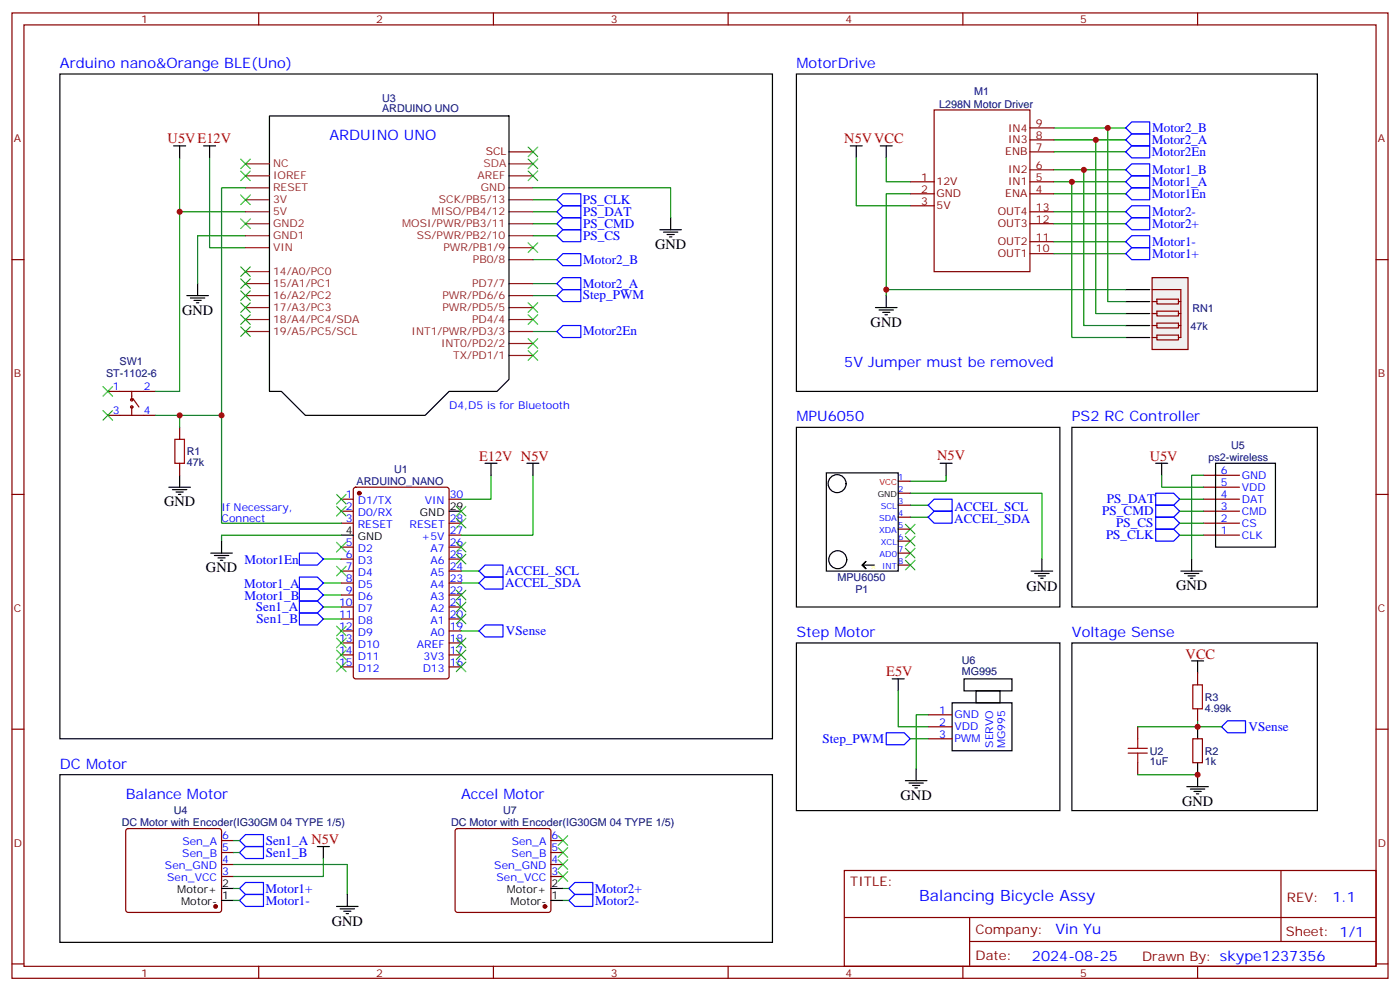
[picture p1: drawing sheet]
<svg xmlns="http://www.w3.org/2000/svg" width="412mm" height="292mm" viewBox="0 0 412 292" stroke-linecap="round" stroke-linejoin="round" font-family="sans-serif">
<g fill="none" stroke="#870000" stroke-width=".35">
<path d="M3.5 3.8h405.4v284.3h-405.4zM7.1 7.3h398.2v277.3h-398.2zM76.2 3.8v3.5M145.3 3.8v3.5M214.5 3.8v3.5M283.6 3.8v3.5M352.8 3.8v3.5M275.2 32.4h28.2v47.6h-28.2zM303.4 37.7h7M268.1 53.6h7.1M268.1 57.1h7.1M303.4 41.2h7"/>
<path d="M303.4 44.7h7M303.4 50h7M303.4 53.6h7M303.4 57.1h7M3.5 76.5h3.6M268.1 60.6h7.1M303.4 71.2h7M303.4 65.9h7M303.4 74.7h7M303.4 62.4h7M405.3 76.5h3.6M354.5 140h10.6"/>
<path d="M3.5 145.6h3.6M354.5 143.5h10.6M354.5 147h10.6M354.5 150.6h10.6M354.5 154.1h10.6M354.5 157.6h10.6M405.3 145.6h3.6M3.5 214.8h3.6M273.4 210.5h7.1M273.4 214.1h7.1M273.4 217.6h7.1M405.3 214.8h3.6"/>
<path d="M248.7 256.4h156.6v28.2h-156.6zM377.3 256.4v20.9M248.7 270.2h156.5M285.6 277.3h119.6M285.6 270.2v14.2M3.5 283.9h3.6M76.2 284.6v3.5M145.3 284.6v3.5M214.5 284.6v3.5M283.6 284.6v3.5M352.8 284.6v3.5M405.3 283.9h3.6"/>
</g>
<g fill="none" stroke="#000" stroke-width=".35">
<path d="M234.6 21.8h153.5v93.5h-153.5zM250.5 43h3.5M252.2 43v3.5M259.3 43h3.5M261.1 43v3.5M257.9 90.6h6.3M258.9 91.3h4.3M260 92h2.1M260.7 92.7h.7M261.1 87.1v3.5M315.7 125.9h72.4v52.9h-72.4zM340.4 136.5h3.6"/>
<path d="M342.2 136.5v3.5M358.1 136.5h17.6v24.6h-17.6zM347.8 168.2h6.4M348.9 168.9h4.2M350 169.6h2.1M350.7 170.3h.7M351 164.7v3.5M234.6 189.4h77.6v49.4h-77.6zM262.8 200h3.5M264.6 200v3.5M284 200h14.1v3.5h-14.1zM280.5 207h17.6v14.1h-17.6z"/>
<path d="M287.5 203.5h7.1v3.5h-7.1zM266.7 229.9h6.3M267.8 230.6h4.2M268.8 231.4h2.1M269.5 232.1h.7M269.9 226.4v3.5"/>
</g>
<g fill="none" stroke="#008700" stroke-width=".35">
<path d="M310.4 37.7h21.2M252.2 46.5v14.1h15.9M261.1 46.5v7.1h7M268.1 57.1h-7v30M310.4 41.2h21.2M310.4 44.7h21.2M310.4 50h21.2M310.4 53.6h21.2M310.4 57.1h21.2M310.4 74.7h21.2M310.4 62.4h21.2M310.4 65.9h21.2"/>
<path d="M310.4 71.2h21.2M342.2 140v3.5h12.3M354.5 140h-3.5v24.7M347.5 147h7M347.5 150.6h7M347.5 154.1h7M347.5 157.6h7M264.6 203.5v10.6h8.8M268.1 217.6h5.3M273.4 210.5h-3.5v15.9"/>
</g>
<path d="M331.6 57.1l1.8-1.8h5.3v3.5h-5.3zM340.4 145.3h5.3l1.8 1.7-1.8 1.8h-5.3zM340.4 148.8h5.3l1.8 1.8-1.8 1.7h-5.3zM340.4 152.3h5.3l1.8 1.8-1.8 1.8h-5.3zM340.4 155.9h5.3l1.8 1.7-1.8 1.8h-5.3zM261.1 215.8h5.2l1.8 1.8-1.8 1.8h-5.2z" fill="none" stroke="#00f" stroke-width=".35"/>
<path d="M339.4 81.8h10.6v21.1h-10.6z" fill="#f0f0f0" stroke="#870000" stroke-width=".35"/>
<g fill="none" stroke="#000" stroke-width=".35">
<path d="M17.6 21.8h209.9v195.8h-209.9zM79.4 34.1h70.5v77.7l-3.5 3.5h-14.1l-7.1 7h-35.2l-7.1-7h-3.5zM51.2 43h3.5M52.9 43v3.5M60 43h3.5M61.7 43v3.5M194.4 67.7h6.3M195.4 68.4h4.3M196.5 69.1h2.1M197.2 69.8h.7M197.6 64.1v3.6M55 87.1h6.4"/>
<path d="M56.1 87.8h4.2M57.1 88.5h2.2M57.9 89.2h.7M58.2 83.5v3.6M331.6 85.3h7.1M331.6 88.8h7.1M331.6 92.4h7.1M331.6 95.9h7.1M331.6 99.4h7.1M52.9 140v3.5M142.9 136.5h3.5M144.6 136.5v3.5"/>
<path d="M155.2 136.5h3.5M157 136.5v3.5M234.6 125.9h77.6v52.9h-77.6zM243.4 139.3h21.2v28.9h-21.2zM276.9 136.5h3.6M278.7 136.5v3.5M49.7 143.5h6.4M50.8 144.2h4.2M51.9 144.9h2.1M52.6 145.6h.7M65.3 159.4v3.5M100.5 157.6h3.6"/>
<path d="M132.3 150.6h3.5M62.1 162.9h6.3M63.1 163.6h4.3M64.2 164.3h2.1M64.9 165h.7M254 166.4l1.1-1-1.1 1 1.1 1.1zM254 166.4h3.5M303.7 168.2h6.4M304.8 168.9h4.2M305.9 169.6h2.1M306.6 170.3h.7M306.9 164.7v3.5"/>
<path d="M315.7 189.4h72.4v49.4h-72.4zM351 194.7h3.5M352.8 194.7v3.5M352.8 214.1v3.5M17.6 228.2h209.9v49.4h-209.9zM349.6 231.7h6.4M350.7 232.4h4.2M351.7 233.1h2.1M352.4 233.8h.7M352.8 224.6v7.1M93.5 249.3h3.5M95.2 249.3v3.6"/>
<path d="M65.3 265.2h3.5M65.3 261.7h3.5M99.1 267h6.4M100.2 267.7h4.2M101.2 268.4h2.2M102 269.1h.7M102.3 263.5v3.5M162.3 265.2h3.5M162.3 261.7h3.5"/>
<circle cx="246.6" cy="142.5" r="2.65"/>
<circle cx="246.8" cy="164.9" r="2.65"/>
</g>
<g fill="none" stroke="#870000" stroke-width=".35">
<path d="M339.4 88.8h1.4M339.4 92.4h1.4M339.4 95.9h1.4M339.4 99.4h1.4M339.4 85.3h8.4v14.1h-.7M340.8 88.1h6.3v1.4h-6.3zM340.8 91.7h6.3v1.4h-6.3zM340.8 95.2h6.3v1.4h-6.3zM340.8 98.7h6.3v1.4h-6.3zM347.1 88.8h.7M347.1 92.4h.7M347.1 95.9h.7"/>
<path d="M31.7 115.3h14.2M38.8 115.3v2.5M38.8 119.9v2.4M39.2 117.4l1.7 2.5M31.7 122.3h14.2M52.9 125.9v3.5M52.9 136.5v3.5M100.5 147h3.6M100.5 150.6h3.6M100.5 154.1h3.6M104.3 143.7l.5-.2h26.8l.6 .4 .1 55.3-.5 .7-27 .1-.7-.5v-55.3zM132.3 147h3.5"/>
<path d="M132.3 154.1h3.5M132.3 157.6h3.5M264.6 141.7h3.5M264.6 145.3h3.5M264.6 148.8h3.5M264.6 152.3h3.5M264.6 155.9h3.5M264.6 159.4h3.5M100.5 161.1h3.6M100.5 164.7h3.6M100.5 168.2h3.6M100.5 171.7h3.6"/>
<path d="M100.5 175.3h3.6M100.5 178.8h3.6M132.3 161.1h3.5M132.3 164.7h3.5M132.3 168.2h3.5M132.3 171.7h3.5M132.3 175.3h3.5M132.3 178.8h3.5M264.6 162.9h3.5M264.6 166.4h3.5M100.5 182.3h3.6M100.5 185.8h3.6"/>
<path d="M100.5 189.4h3.6M100.5 192.9h3.6M100.5 196.4h3.6M132.3 182.3h3.5M132.3 185.8h3.5M132.3 189.4h3.5M132.3 192.9h3.5M132.3 196.4h3.5M352.8 198.2v3.5M335.1 214.1v3.5M351.4 217.6h2.8v7h-2.8zM352.8 208.8v3.5"/>
<path d="M335.1 224.6v3.6M37.3 244.3l.4-.2h26.9l.5 .2 .2 .5v23.2l-.3 .5-.4 .2h-26.9l-.5-.2-.2-.5v-23.2zM65.3 258.2h3.5M65.3 254.6h3.5M65.3 251.1h3.5M65.3 247.6h3.5M134.3 244.3l.5-.2h26.8l.5 .2 .2 .5v23.2l-.3 .5-.4 .2h-26.8l-.5-.2-.2-.5v-23.2zM162.3 258.2h3.5M162.3 254.6h3.5M162.3 251.1h3.5M162.3 247.6h3.5"/>
<circle cx="38.8" cy="119.9" r=".35"/>
<circle cx="38.8" cy="117.8" r=".35"/>
</g>
<g fill="none" stroke="#008700" stroke-width=".35">
<path d="M326.3 37.7v51.1h5.3M52.9 46.5v15.9h19.4M61.7 46.5v26.5h10.6M72.3 55.3h-7v67M157 55.3h40.6v8.8M157 58.8h7M315.7 53.6v45.8h15.9M319.3 50v45.9h12.3M322.8 41.2v51.2h8.8M52.9 62.4v52.9h-7M72.3 69.4h-14.1v14.1M157 62.4h7"/>
<path d="M157 65.9h7M157 69.4h7M157 76.5h7M157 87.1h7M157 83.5h7M157 97.6h7M261.1 85.3h70.5M45.9 122.3h19.4M52.9 122.3v3.6M65.3 122.3v31.8h35.2M144.6 140v7h-8.8M157 140v17.6h-21.2"/>
<path d="M278.7 140v1.7h-10.6M100.5 157.6h-35.2v1.8M268.1 145.3h38.8v19.4M268.1 148.8h5.3M268.1 152.3h5.3M95.2 171.7h5.3M95.2 178.8h5.3M95.2 164.7h5.3M95.2 175.3h5.3M135.8 168.2h5.3M135.8 171.7h5.3M95.2 182.3h5.3"/>
<path d="M135.8 185.8h5.3M352.8 212.3v1.8h-17.7M352.8 214.1h7M335.1 228.2h17.7M68.8 254.6h33.5v8.9M68.8 247.6h1.8M68.8 251.1h1.8M95.2 252.9v5.3h-26.4M68.8 261.7h1.8M68.8 265.2h1.8M165.8 261.7h1.8M165.8 265.2h1.8"/>
</g>
<g fill="none" stroke="#00f" stroke-width=".35">
<path d="M333.4 35.9h5.3v3.5h-5.3l-1.8-1.7zM164 58.8l1.8-1.7h5.3v3.5h-5.3zM331.6 41.2l1.8-1.8h5.3v3.6h-5.3zM333.4 43h5.3v3.5h-5.3l-1.8-1.8zM333.4 48.3h5.3v3.5h-5.3l-1.8-1.8zM333.4 51.8h5.3v3.5h-5.3l-1.8-1.7zM164 62.4l1.8-1.8h5.3v3.5h-5.3zM164 65.9l1.8-1.8h5.3v3.6h-5.3zM164 76.5l1.8-1.8h5.3v3.5h-5.3zM165.8 67.7h5.3v3.5h-5.3l-1.8-1.8zM331.6 71.2l1.8-1.8h5.3v3.6h-5.3zM331.6 62.4l1.8-1.8h5.3v3.5h-5.3z"/>
<path d="M333.4 73h5.3v3.5h-5.3l-1.8-1.8zM333.4 64.1h5.3v3.6h-5.3l-1.8-1.8zM164 87.1l1.8-1.8h5.3v3.5h-5.3zM164 83.5l1.8-1.7h5.3v3.5h-5.3zM164 97.6l1.8-1.7h5.3v3.5h-5.3zM275.2 150.6h5.3v3.5h-5.3l-1.8-1.8zM275.2 147h5.3v3.6h-5.3l-1.8-1.8zM88.2 177h5.3l1.7 1.8-1.7 1.8h-5.3zM88.2 173.5h5.3l1.7 1.8-1.7 1.7h-5.3zM88.2 170h5.3l1.7 1.7-1.7 1.8h-5.3zM88.2 162.9h5.3l1.7 1.8-1.7 1.7h-5.3zM141.1 171.7l1.8-1.7h5.3v3.5h-5.3z"/>
<path d="M141.1 168.2l1.8-1.8h5.3v3.6h-5.3zM88.2 180.6h5.3l1.7 1.7-1.7 1.8h-5.3zM141.1 185.8l1.8-1.7h5.3v3.5h-5.3zM359.8 214.1l1.8-1.8h5.3v3.5h-5.3zM70.6 251.1l1.7-1.8h5.3v3.6h-5.3zM72.3 245.8h5.3v3.5h-5.3l-1.7-1.7zM70.6 261.7l1.7-1.8h5.3v3.6h-5.3zM70.6 265.2l1.7-1.7h5.3v3.5h-5.3zM167.6 261.7l1.7-1.8h5.3v3.6h-5.3zM169.3 263.5h5.3v3.5h-5.3l-1.7-1.8z"/>
</g>
<g fill="#870000" stroke="#870000" stroke-width=".35">
<circle cx="63.5" cy="267" r=".53"/>
<circle cx="160.5" cy="267" r=".53"/>
<circle cx="105.8" cy="145.3" r=".53"/>
</g>
<g fill="none" stroke="#3c3" stroke-width=".35">
<path d="M70.9 46.8l2.8 2.9M70.9 50.4l2.8 2.8M70.9 57.4l2.8 2.9M73.7 46.8l-2.8 2.9M73.7 50.4l-2.8 2.8M73.7 57.4l-2.8 2.9M155.6 50.4l2.8 2.8M155.6 46.8l2.8 2.9M155.6 43.3l2.8 2.8M158.4 50.4l-2.8 2.8M158.4 46.8l-2.8 2.9M158.4 43.3l-2.8 2.8"/>
<path d="M70.9 64.5l2.8 2.8M70.9 78.6l2.8 2.8M73.7 64.5l-2.8 2.8M73.7 78.6l-2.8 2.8M155.6 71.5l2.8 2.9M158.4 71.5l-2.8 2.9M70.9 82.1l2.8 2.8M70.9 85.7l2.8 2.8M70.9 89.2l2.8 2.8M70.9 92.7l2.8 2.8M70.9 96.2l2.8 2.9M73.7 82.1l-2.8 2.8"/>
<path d="M73.7 85.7l-2.8 2.8M73.7 89.2l-2.8 2.8M73.7 92.7l-2.8 2.8M73.7 96.2l-2.8 2.9M155.6 99.8l2.8 2.8M155.6 92.7l2.8 2.8M155.6 89.2l2.8 2.8M158.4 99.8l-2.8 2.8M158.4 92.7l-2.8 2.8M158.4 89.2l-2.8 2.8M30.3 113.9l2.9 2.8M33.2 113.9l-2.9 2.8"/>
<path d="M155.6 103.3l2.8 2.8M158.4 103.3l-2.8 2.8M30.3 120.9l2.9 2.9M33.2 120.9l-2.9 2.9M99.1 145.6l2.9 2.8M99.1 149.2l2.9 2.8M99.1 159.7l2.9 2.9M102 159.7l-2.9 2.9M102 149.2l-2.9 2.8M102 145.6l-2.9 2.8M134.4 152.7l2.8 2.8M134.4 159.7l2.8 2.9"/>
<path d="M134.4 149.2l2.8 2.8M137.2 149.2l-2.8 2.8M137.2 152.7l-2.8 2.8M137.2 159.7l-2.8 2.9M266.7 154.4l2.8 2.9M266.7 158l2.8 2.8M269.5 154.4l-2.8 2.9M269.5 158l-2.8 2.8M99.1 166.8l2.9 2.8M102 166.8l-2.9 2.8M134.4 163.3l2.8 2.8M134.4 173.8l2.8 2.9"/>
<path d="M134.4 177.4l2.8 2.8M137.2 163.3l-2.8 2.8M137.2 173.8l-2.8 2.9M137.2 177.4l-2.8 2.8M266.7 161.5l2.8 2.8M266.7 165l2.8 2.9M269.5 161.5l-2.8 2.8M269.5 165l-2.8 2.9M99.1 184.4l2.9 2.9M99.1 188l2.9 2.8M99.1 191.5l2.9 2.8M99.1 195l2.9 2.8"/>
<path d="M102 184.4l-2.9 2.9M102 188l-2.9 2.8M102 191.5l-2.9 2.8M102 195l-2.9 2.8M134.4 195l2.8 2.8M134.4 191.5l2.8 2.8M134.4 188l2.8 2.8M134.4 180.9l2.8 2.8M137.2 195l-2.8 2.8M137.2 191.5l-2.8 2.8M137.2 188l-2.8 2.8M137.2 180.9l-2.8 2.8"/>
<path d="M164.4 246.2l2.8 2.8M164.4 249.7l2.8 2.8M164.4 253.2l2.8 2.8M164.4 256.8l2.8 2.8M167.2 256.8l-2.8 2.8M167.2 246.2l-2.8 2.8M167.2 249.7l-2.8 2.8M167.2 253.2l-2.8 2.8"/>
</g>
<g fill="none" stroke="#8c2424" stroke-width=".35">
<path d="M72.3 58.8h7.1M72.3 55.3h7.1M72.3 51.8h7.1M72.3 48.3h7.1M149.9 58.8h7.1M149.9 55.3h7.1M149.9 51.8h7.1M72.3 73h7.1M72.3 69.4h7.1M72.3 65.9h7.1M72.3 62.4h7.1M149.9 76.5h7.1"/>
<path d="M149.9 73h7.1M149.9 69.4h7.1M149.9 65.9h7.1M149.9 62.4h7.1M72.3 97.6h7.1M72.3 94.1h7.1M72.3 90.6h7.1M72.3 87.1h7.1M72.3 83.5h7.1M72.3 80h7.1M149.9 97.6h7.1M149.9 94.1h7.1"/>
<path d="M149.9 90.6h7.1M149.9 87.1h7.1M149.9 83.5h7.1M149.9 104.7h7.1M149.9 101.2h7.1"/>
</g>
<path d="M149.9 48.3h7.1" fill="none" stroke="#933" stroke-width=".35"/>
<path d="M149.9 44.7h7.1" fill="none" stroke="#900" stroke-width=".35"/>
<path d="M51.5 129.4h2.8v7.1h-2.8zM335.1 217.6v2.8M351.4 201.7h2.8v7.1h-2.8zM332.3 220.4h5.7M332.3 221.8h5.7M335.1 221.8v2.8" fill="none" stroke="#a10000" stroke-width=".35"/>
<g fill="#c00">
<circle cx="315.7" cy="53.6" r=".88"/>
<circle cx="319.3" cy="50" r=".88"/>
<circle cx="322.8" cy="41.2" r=".88"/>
<circle cx="326.3" cy="37.7" r=".88"/>
<circle cx="261.1" cy="85.3" r=".88"/>
<circle cx="352.8" cy="214.1" r=".88"/>
<circle cx="352.8" cy="228.2" r=".88"/>
<circle cx="65.3" cy="122.3" r=".88"/>
<circle cx="52.9" cy="62.4" r=".88"/>
<circle cx="52.9" cy="122.3" r=".88"/>
</g>
<text font-size="4.6" fill="#00f" x="270.8" y="265.4">Balancing Bicycle Assy</text>
<g font-size="4.2" fill="#00f">
<text x="17.6" y="20">Arduino nano&amp;Orange BLE(Uno)</text>
<text x="234.6" y="20">MotorDrive</text>
<text x="97" y="41.2">ARDUINO UNO</text>
<text x="248.7" y="108.2">5V Jumper must be removed</text>
<text x="234.6" y="124.1">MPU6050</text>
<text x="315.7" y="124.1">PS2 RC Controller</text>
<text x="234.6" y="187.6">Step Motor</text>
<text x="315.7" y="187.6">Voltage Sense</text>
<text x="17.6" y="226.4">DC Motor</text>
<text x="37" y="235.2">Balance Motor</text>
<text x="135.8" y="235.2">Accel Motor</text>
<text x="392.5" y="265.7">1.1</text>
<text x="310.9" y="275.2">Vin Yu</text>
<text x="304" y="283">2024-08-25</text>
</g>
<g font-size="4.2" fill="#f00">
<text x="49.4" y="42.3">U5VE12V</text>
<text x="248.7" y="42.3">N5VVCC</text>
<text x="141.1" y="135.7">E12V N5V</text>
<text x="276" y="135.4">N5V</text>
<text x="338.7" y="135.7">U5V</text>
<text x="349.2" y="194">VCC</text>
<text x="261.1" y="199.2">E5V</text>
</g>
<g font-size="4.2">
<text x="193" y="73.3">GND</text>
<text x="53.6" y="92.7">GND</text>
<text x="256.5" y="96.2">GND</text>
<text x="48.3" y="149.2">GND</text>
<text x="60.7" y="168.6">GND</text>
<text x="346.4" y="173.8">GND</text>
<text x="302.3" y="174.2">GND</text>
<text x="265.3" y="235.6">GND</text>
<text x="348.2" y="237.3">GND</text>
<text x="97.7" y="272.6">GND</text>
</g>
<g font-size="3.9" fill="#00f">
<text x="339.4" y="38.9">Motor2_B</text>
<text x="339.3" y="42.4">Motor2_A</text>
<text x="339.3" y="46">Motor2En</text>
<text x="339.4" y="51.2">Motor1_B</text>
<text x="339.3" y="54.8">Motor1_A</text>
<text x="339.3" y="58.4">Motor1En</text>
<text x="171.7" y="60.1">PS_CLK</text>
<text x="171.8" y="63.6">PS_DAT</text>
<text x="339.4" y="63.7">Motor2-</text>
<text x="171.8" y="67.1">PS_CMD</text>
<text x="171.8" y="70.6">PS_CS</text>
<text x="339.4" y="67.2">Motor2+</text>
<text x="171.8" y="77.7">Motor2_B</text>
<text x="339.4" y="76">Motor1+</text>
<text x="339.4" y="72.5">Motor1-</text>
<text x="171.7" y="88.2">Step_PWM</text>
<text x="171.7" y="84.7">Motor2_A</text>
<text x="171.7" y="98.8">Motor2En</text>
<text x="326" y="148.3">PS_DAT</text>
<text x="281.1" y="153.9">ACCEL_SDA</text>
<text x="281.1" y="150.4">ACCEL_SCL</text>
<text x="324.7" y="151.8">PS_CMD</text>
<text x="328.8" y="155.3">PS_CS</text>
<text x="325.8" y="158.9">PS_CLK</text>
<text x="72" y="166">Motor1En</text>
<text x="71.9" y="173.1">Motor1_A</text>
<text x="148.8" y="173">ACCEL_SDA</text>
<text x="148.9" y="169.5">ACCEL_SCL</text>
<text x="72.1" y="176.6">Motor1_B</text>
<text x="75.4" y="180">Sen1_A</text>
<text x="75.6" y="183.6">Sen1_B</text>
<text x="149" y="187">VSense</text>
<text x="367.8" y="215.3">VSense</text>
<text x="242.3" y="218.8">Step_PWM</text>
<text x="78.3" y="248.9">Sen1_A N5V</text>
<text x="78.3" y="252.5">Sen1_B</text>
<text x="78.2" y="263">Motor1+</text>
<text x="175.2" y="263">Motor2+</text>
<text x="78.3" y="266.6">Motor1-</text>
<text x="175.3" y="266.6">Motor2-</text>
</g>
<g font-size="3.9" fill="#800">
<text x="250.5" y="261">TITLE:</text>
<text x="379.1" y="265.7">REV:</text>
<text x="287.4" y="275.2">Company:</text>
<text x="378.7" y="275.8">Sheet: 1/1</text>
<text x="287.4" y="282.9">Date:</text>
<text x="336.4" y="282.9">Drawn By: skype1237356</text>
</g>
<g font-size="3.2" fill="#800">
<text x="41.6" y="6.8">1</text>
<text x="110.8" y="6.8">2</text>
<text x="179.9" y="6.8">3</text>
<text x="249.1" y="6.8">4</text>
<text x="318.2" y="6.8">5</text>
<text x="4.1" y="41.9">A</text>
<text x="297" y="38.7">IN4</text>
<text x="305.2" y="37.3">9</text>
<text x="305.2" y="40.9">8</text>
<text x="405.9" y="41.9">A</text>
<text x="296.1" y="45.8">ENB</text>
<text x="297" y="42.3">IN3</text>
<text x="305.2" y="44.4">7</text>
<text x="271.4" y="53.2">1</text>
<text x="297" y="51.1">IN2</text>
<text x="305.2" y="49.7">6</text>
<text x="305.2" y="53.2">5</text>
<text x="271.4" y="56.7">2</text>
<text x="275.9" y="58.1">GND</text>
<text x="275.9" y="54.6">12V</text>
<text x="296.1" y="58.1">ENA</text>
<text x="297" y="54.6">IN1</text>
<text x="305.2" y="56.7">4</text>
<text x="271.4" y="60.3">3</text>
<text x="275.9" y="61.7">5V</text>
<text x="293.9" y="63.4">OUT4</text>
<text x="305.2" y="65.5">12</text>
<text x="305.2" y="62">13</text>
<text x="293.9" y="67">OUT3</text>
<text x="305.2" y="70.8">11</text>
<text x="293.9" y="72.2">OUT2</text>
<text x="293.9" y="75.8">OUT1</text>
<text x="305.2" y="74.4">10</text>
<text x="4.1" y="111.1">B</text>
<text x="405.9" y="111.1">B</text>
<text x="4.1" y="180.2">C</text>
<text x="405.9" y="180.2">C</text>
<text x="4.1" y="249.3">D</text>
<text x="405.9" y="249.3">D</text>
<text x="41.6" y="287.6">1</text>
<text x="110.8" y="287.6">2</text>
<text x="179.9" y="287.6">3</text>
<text x="249.1" y="287.6">4</text>
<text x="318.2" y="287.6">5</text>
</g>
<g font-size="3.2" fill="#000080">
<text x="112.6" y="29.9">U3</text>
<text x="287" y="28.1">M1</text>
<text x="112.6" y="33.1">ARDUINO UNO</text>
<text x="276.6" y="31.8">L298N Motor Driver</text>
<text x="351.2" y="91.8">RN1</text>
<text x="350.7" y="97.1">47k</text>
<text x="35.2" y="107.6">SW1</text>
<text x="31.2" y="111.2">ST-1102-6</text>
<text x="55" y="137.2">47k</text>
<text x="55" y="134.1">R1</text>
<text x="356" y="135.8">ps2-wireless</text>
<text x="362.7" y="132.2">U5</text>
<text x="105" y="142.9">ARDUINO_NANO</text>
<text x="116.1" y="139.3">U1</text>
<text x="246.7" y="171.3">MPU6050</text>
<text x="252" y="174.8">P1</text>
<text x="283.3" y="195.7">U6</text>
<text x="283.3" y="198.9">MG995</text>
<text x="354.9" y="209.6">4.99k</text>
<text x="354.9" y="206.4">R3</text>
<text x="338.7" y="225.4">1uF</text>
<text x="338.7" y="222.3">U2</text>
<text x="354.9" y="225.4">1k</text>
<text x="354.9" y="222.3">R2</text>
<text x="51.2" y="239.8">U4</text>
<text x="148.2" y="239.8">U7</text>
<text x="35.8" y="243.4">DC Motor with Encoder(IG30GM 04 TYPE 1/5)</text>
<text x="132.9" y="243.4">DC Motor with Encoder(IG30GM 04 TYPE 1/5)</text>
</g>
<text font-size="3.2" fill="#900" x="143.1" y="45.8">SCL</text>
<g font-size="3.2" fill="#8d2323">
<text x="80.4" y="52.8">IOREF</text>
<text x="80.4" y="49.3">NC</text>
<text x="140.7" y="52.8">AREF</text>
<text x="80.4" y="59.9">3V</text>
<text x="80.4" y="56.4">RESET</text>
<text x="129.3" y="59.9">SCK/PB5/13</text>
<text x="141.6" y="56.4">GND</text>
<text x="80.4" y="63.4">5V</text>
<text x="127.2" y="63.4">MISO/PB4/12</text>
<text x="80.4" y="70.5">GND1</text>
<text x="80.4" y="67">GND2</text>
<text x="118.5" y="67">MOSI/PWR/PB3/11</text>
<text x="122.8" y="70.5">SS/PWR/PB2/10</text>
<text x="80.4" y="74">VIN</text>
<text x="130.6" y="74">PWR/PB1/9</text>
<text x="139.3" y="77.5">PB0/8</text>
<text x="80.4" y="81.1">14/A0/PC0</text>
<text x="80.4" y="88.1">16/A2/PC2</text>
<text x="80.4" y="84.6">15/A1/PC1</text>
<text x="130.3" y="88.1">PWR/PD6/6</text>
<text x="139" y="84.6">PD7/7</text>
<text x="80.4" y="95.2">18/A4/PC4/SDA</text>
<text x="80.4" y="91.7">17/A3/PC3</text>
<text x="130.3" y="91.7">PWR/PD5/5</text>
<text x="139" y="95.2">PD4/4</text>
<text x="80.4" y="98.7">19/A5/PC5/SCL</text>
<text x="121.2" y="98.7">INT1/PWR/PD3/3</text>
<text x="129.9" y="102.2">INT0/PD2/2</text>
<text x="133.5" y="105.8">TX/PD1/1</text>
</g>
<text font-size="3.2" fill="#933" x="142.4" y="49.3">SDA</text>
<g font-size="3.2" fill="#00f">
<text x="33.3" y="114.9">1</text>
<text x="42.3" y="114.9">2</text>
<text x="33.3" y="122">3</text>
<text x="42.3" y="122">4</text>
<text x="132.3" y="120.6">D4,D5 is for Bluetooth</text>
<text x="359.6" y="139.6">6</text>
<text x="359.6" y="143.2">5</text>
<text x="365.8" y="141">GND</text>
<text x="101.9" y="146.7">1</text>
<text x="105.4" y="148.4">D1/TX</text>
<text x="125.1" y="148.4">VIN</text>
<text x="132.5" y="146.7">30</text>
<text x="359.6" y="146.7">4</text>
<text x="365.8" y="144.6">VDD</text>
<text x="365.8" y="148.1">DAT</text>
<text x="65.3" y="150.6">If Necessary,</text>
<text x="65.3" y="153.7">Connect</text>
<text x="101.9" y="150.2">2</text>
<text x="101.9" y="153.7">3</text>
<text x="105.4" y="152">D0/RX</text>
<text x="105.4" y="155.5">RESET</text>
<text x="120.6" y="155.5">RESET</text>
<text x="132.5" y="153.7">28</text>
<text x="359.6" y="150.2">3</text>
<text x="359.6" y="153.7">2</text>
<text x="365.8" y="151.6">CMD</text>
<text x="365.8" y="155.2">CS</text>
<text x="101.9" y="160.8">5</text>
<text x="124.2" y="159">+5V</text>
<text x="132.5" y="160.8">26</text>
<text x="132.5" y="157.3">27</text>
<text x="359.6" y="157.3">1</text>
<text x="365.8" y="158.7">CLK</text>
<text x="101.9" y="164.3">6</text>
<text x="101.9" y="167.9">7</text>
<text x="105.4" y="162.6">D2</text>
<text x="105.4" y="166.1">D3</text>
<text x="126.8" y="166.1">A6</text>
<text x="126.8" y="162.6">A7</text>
<text x="132.5" y="167.9">24</text>
<text x="132.5" y="164.3">25</text>
<text x="101.9" y="171.4">8</text>
<text x="105.4" y="169.6">D4</text>
<text x="105.4" y="173.1">D5</text>
<text x="126.8" y="173.1">A4</text>
<text x="126.8" y="169.6">A5</text>
<text x="132.5" y="171.4">23</text>
<text x="99.9" y="178.4">10</text>
<text x="101.9" y="174.9">9</text>
<text x="105.4" y="176.7">D6</text>
<text x="126.8" y="176.7">A3</text>
<text x="132.5" y="178.4">21</text>
<text x="132.5" y="174.9">22</text>
<text x="99.9" y="182">11</text>
<text x="99.9" y="185.5">12</text>
<text x="105.4" y="180.2">D7</text>
<text x="105.4" y="183.7">D8</text>
<text x="126.8" y="183.7">A1</text>
<text x="126.8" y="180.2">A2</text>
<text x="132.5" y="185.5">19</text>
<text x="132.5" y="182">20</text>
<text x="99.9" y="189">13</text>
<text x="105.4" y="187.3">D9</text>
<text x="105.4" y="190.8">D10</text>
<text x="122.8" y="190.8">AREF</text>
<text x="126.8" y="187.3">A0</text>
<text x="132.5" y="189">18</text>
<text x="99.9" y="192.5">14</text>
<text x="99.9" y="196.1">15</text>
<text x="105.4" y="194.3">D11</text>
<text x="105.4" y="197.8">D12</text>
<text x="124.5" y="197.8">D13</text>
<text x="124.8" y="194.3">3V3</text>
<text x="132.5" y="196.1">16</text>
<text x="132.5" y="192.5">17</text>
<text x="276.7" y="210.2">1</text>
<text x="276.7" y="213.7">2</text>
<text x="281.2" y="211.6">GND</text>
<text x="281.2" y="215.1">VDD</text>
<text x="276.7" y="217.2">3</text>
<text x="281.2" y="218.7">PWM</text>
<text x="292.6" y="220.2" transform="rotate(-90 292.6 220.2)">SERVO</text>
<text x="296.1" y="220.4" transform="rotate(-90 296.1 220.4)">MG995</text>
<text x="53.7" y="249">Sen_A</text>
<text x="65.4" y="250.8">5</text>
<text x="65.4" y="247.2">6</text>
<text x="150.7" y="249">Sen_A</text>
<text x="162.5" y="250.8">5</text>
<text x="162.5" y="247.2">6</text>
<text x="48.6" y="256">Sen_GND</text>
<text x="53.7" y="252.5">Sen_B</text>
<text x="65.4" y="257.8">3</text>
<text x="65.4" y="254.3">4</text>
<text x="145.6" y="256">Sen_GND</text>
<text x="150.7" y="252.5">Sen_B</text>
<text x="162.5" y="257.8">3</text>
<text x="162.5" y="254.3">4</text>
<text x="49.3" y="259.6">Sen_VCC</text>
<text x="146.3" y="259.6">Sen_VCC</text>
</g>
<g font-size="3.2">
<text x="123.7" y="152">GND</text>
<text x="132.5" y="150.2">29</text>
<text x="101.9" y="157.3">4</text>
<text x="105.4" y="159">GND</text>
<text x="52.2" y="263.1">Motor+</text>
<text x="65.4" y="261.3">2</text>
<text x="149.2" y="263.1">Motor+</text>
<text x="162.5" y="261.3">2</text>
<text x="53.4" y="266.6">Motor-</text>
<text x="65.4" y="264.9">1</text>
<text x="150.4" y="266.6">Motor-</text>
<text x="162.5" y="264.9">1</text>
</g>
<text font-size="2.5" fill="#f00" x="259.1" y="142.8">VCC</text>
<g font-size="2.5" fill="#00f">
<text x="264.6" y="141.4">1</text>
<text x="259.4" y="149.9">SCL</text>
<text x="264.6" y="144.9">2</text>
<text x="264.6" y="148.4">3</text>
<text x="259" y="153.4">SDA</text>
<text x="264.6" y="152">4</text>
<text x="264.6" y="155.5">5</text>
<text x="258.9" y="156.9">XDA</text>
<text x="259.4" y="160.4">XCL</text>
<text x="264.6" y="159">6</text>
<text x="259.1" y="164">AD0</text>
<text x="259.8" y="167.5">INT</text>
<text x="264.6" y="162.6">7</text>
<text x="264.6" y="166.1">8</text>
</g>
<text font-size="2.5" x="258.6" y="146.3">GND</text>
<text font-size="1.8" fill="#ff0" x="257.8" y="167.5" transform="rotate(-90 257.8 167.5)">x</text>
</svg>
